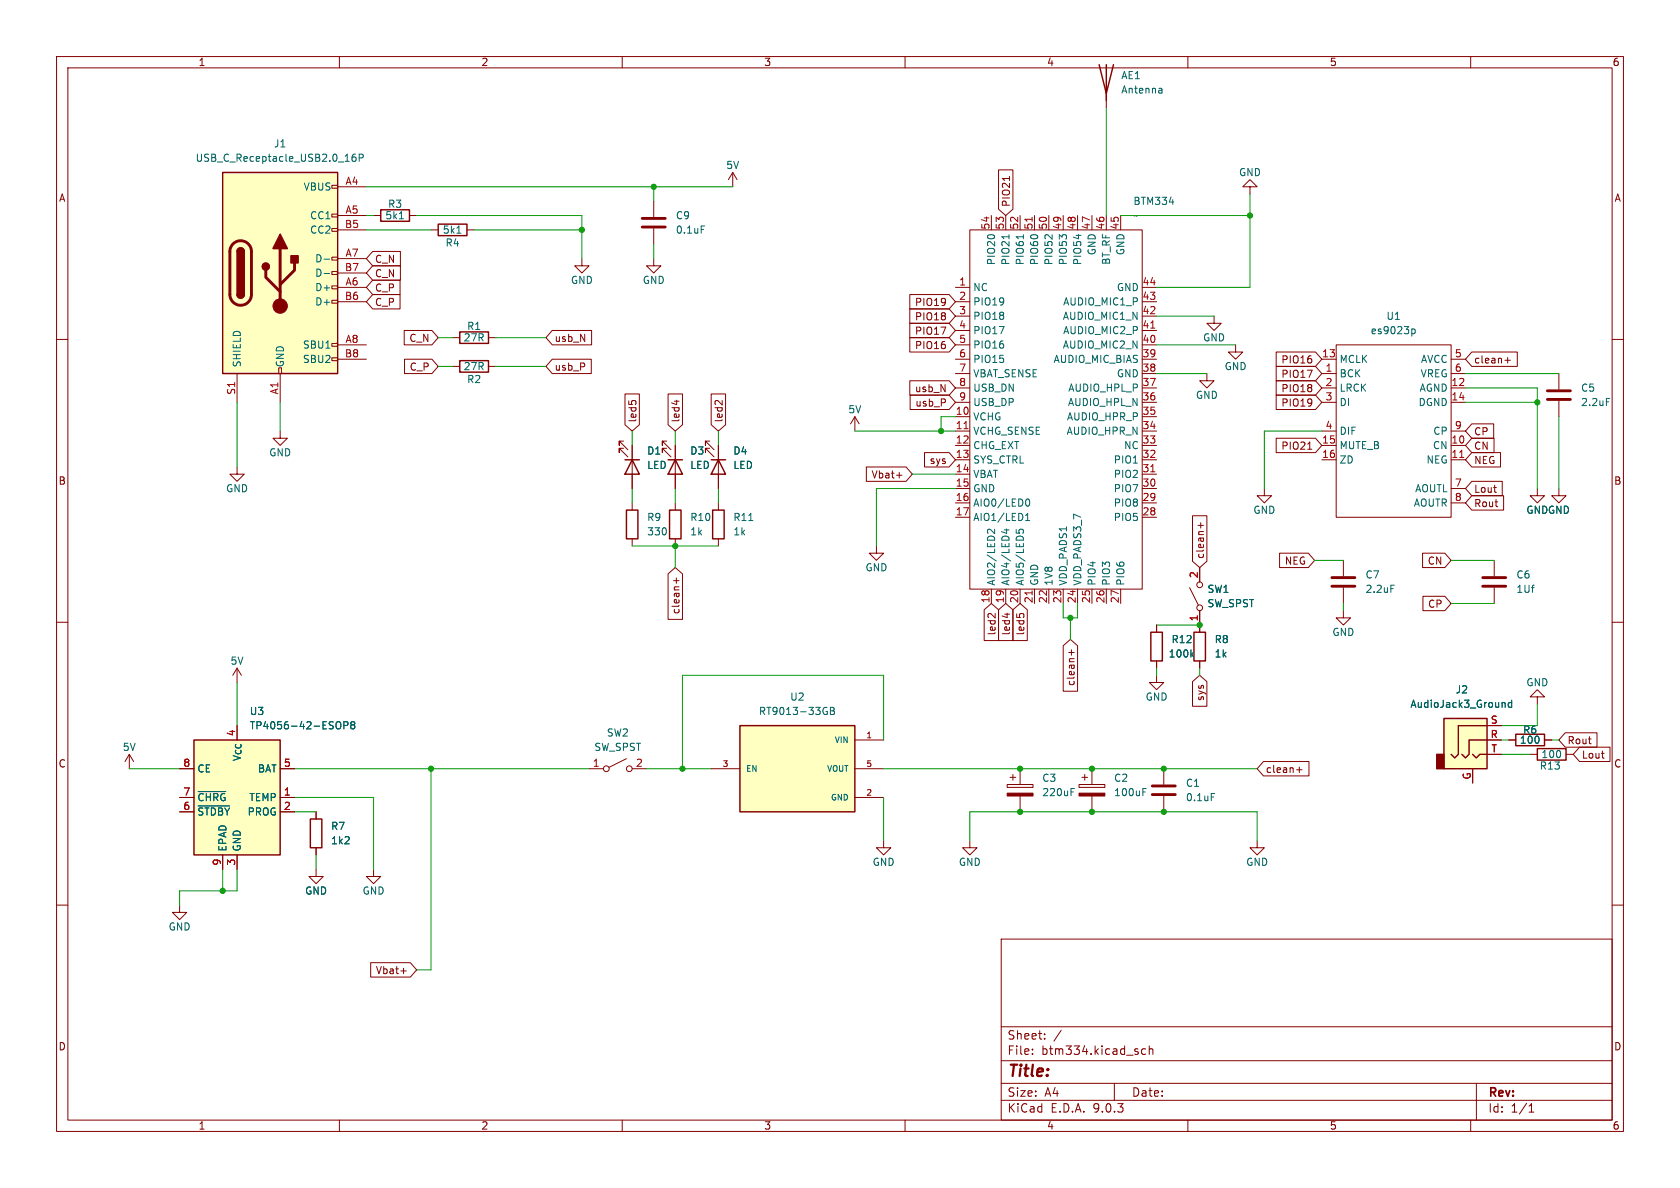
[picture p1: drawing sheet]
<svg xmlns="http://www.w3.org/2000/svg" width="297mm" height="210mm" viewBox="0 0 297 210" stroke-linecap="round" stroke-linejoin="round" font-family="sans-serif">
<g fill="none" stroke="#840000" stroke-width=".18">
<path d="M10 10h277v190h-277zM12 12h273v186h-273zM60 10v2M110 10v2M160 10v2M195.6 16.5v2.6M210 10v2M260 10v2M115.6 35.6v2.8M221 33h1.2l-1.2-1.2-1.3 1.2h1.3v1.3M115.6 40.4v2.8M10 60h2"/>
<path d="M110.2 78h-.7v.7v-.7l1.5 1.5M110.2 79.2h-.7v.8v-.8l1.5 1.6M111.8 78.7v7.7M151.1 73.7l-.7 1.2M151.1 73.7l.8 1.2M151.1 73.7v2.5M285 60h2M237.5 99.1v2.8M264.2 99.1v2.8M271.8 86.4v1.2h1.2l-1.2 1.3-1.3-1.3h1.3M10 110h2M237.5 103.9v2.8"/>
<path d="M264.2 103.9v2.8M285 110h2M55.9 153.7v1.2h1.2l-1.2 1.3-1.3-1.3h1.3M55.9 143.5v1.3M55.9 149.9v1.2M66 153.7v1.2h1.3l-1.3 1.3-1.2-1.3h1.2M156.2 148.6v1.3h1.3l-1.3 1.2-1.3-1.2h1.3M171.4 148.6v1.3h1.3l-1.3 1.2-1.2-1.2h1.2M10 160h2M31.7 160v1.3h1.3l-1.3 1.3-1.2-1.3h1.2M177 166h108v32h-108zM285 160h2"/>
<path d="M60 198v2M110 198v2M160 198v2M177 194.5h108M177 191.5h108M177 187.5h108M177 181.5h108M182.5 186.3v.1M182.5 185.5v.1M184.7 183.6v.1M184.7 182.8v.1M187.6 182.1l-1.3 2"/>
<path d="M197 191.5v3M202.5 185.5l-.4-.1-.3 .3v.4l.2 .2h.5M203.2 185.5l.2-.1 .3 .1 .1 .9M203.2 184.9v1.5M210 198v2M260 198v2M261 191.5v6.5M270.3 196.6h.9M270.3 195.5l.4-.4v1.5"/>
</g>
<path d="M113.5 38.6h4.1M113.5 40.1h4.1M235.5 102.1h4M235.5 103.6h4M262.1 102.1h4.1M262.1 103.6h4.1" fill="none" stroke="#840000" stroke-width=".51"/>
<path d="M205.2 15.6l.2 .2v.7M205.4 16.4l-.4 .1M205.4 15.9l-.4 .1M124 39.9h.6M245.9 103.4h.6" fill="none" stroke="#006464" stroke-width=".18"/>
<path d="M194.3 11.4l1.3 5.1 1.2-5.1M195.6 11.4v6.4M110.5 81.3h2.5M111.8 81.3l1.2 2.5h-2.5zM54.9 144.8h2v5.1h-2z" fill="none" stroke="#840000" stroke-width=".25"/>
<path d="M34.3 130.8h15.2v20.3h-15.2z" fill="#ffffc2"/>
<path d="M118.1 81.3h2.5M119.4 81.3l1.2 2.5h-2.5zM34.3 130.8h15.2v20.3h-15.2z" fill="none" stroke="#840000" stroke-width=".25"/>
<g fill="none" stroke="#840000" stroke-width=".18">
<path d="M49.5 76.2v1.3h1.3l-1.3 1.2-1.2-1.2h1.2M117.9 78h-.8v.7v-.7l1.5 1.5M117.9 79.2h-.8v.8v-.8l1.5 1.6M119.4 78.7v7.7M41.9 82.6v1.2h1.3l-1.3 1.3-1.3-1.3h1.3M275.6 86.4v1.2h1.3l-1.3 1.3-1.3-1.3h1.3M41.9 118.1v2.6M41.9 118.1l-.8 1.3M41.9 118.1l.8 1.3M22.9 133.4l-.8 1.2M22.9 133.4l.7 1.2M22.9 133.4v2.5"/>
<path d="M31.7 135.9h2.6M49.5 135.9h2.6M205.7 135.9v2.8M31.7 141h2.6M31.7 143.5h2.6M39.4 151.1v2.6M41.9 151.1v2.6M49.5 141h2.6M49.5 143.5h2.6M205.7 140.7v2.8M222.2 148.6v1.3h1.3l-1.3 1.2-1.2-1.2h1.2"/>
</g>
<path d="M35 139.9h4.9M59.7 127.6a.43 .43 0 0 1 .6 .4v.4a.43 .43 0 0 1-.6 .4M60.8 128.2h.6l.1-.2v-.3l-.7-.1v1.2M62.2 128.1l-.2-.2 .2-.3h.3l.2 .2-.2 .3M62.2 128.1l-.2 .3 .1 .3 .1 .1h.4l.1-.2v-.2l-.2-.3M62.2 128.1h.3M35 142.5h5.6M214.1 140.3h.6" fill="none" stroke="#006464" stroke-width=".18"/>
<path d="M203.7 138.9h4.1M203.7 140.5h4.1" fill="none" stroke="#840000" stroke-width=".51"/>
<path d="M255.3 127h7.6v8.9h-7.6z" fill="#ffffc2"/>
<path d="M254 133.4h1.3v2.5h-1.3z" fill="#840000" stroke="#840000" stroke-width=".25"/>
<path d="M67.3 37.1h5.1v2h-5.1zM77.5 39.6h5v2.1h-5zM81.3 58.7h5.1v2h-5.1zM81.3 63.8h5.1v2h-5.1zM203.5 111.8h2v5h-2zM211.1 111.8h2v5h-2zM255.3 127h7.6v8.9h-7.6zM260.3 133.4l.7 .6 .6-.6h1.3M262.9 130.8h-3.2v2.6l-.6 .6-.7-.6M262.9 128.3h-5.1v5.1l-.6 .6-.7-.6M268 129.8h5v2h-5zM271.8 132.3h5.1v2.1h-5.1z" fill="none" stroke="#840000" stroke-width=".25"/>
<g fill="none" stroke="#840000" stroke-width=".18">
<path d="M66 38.1h1.3M72.4 38.1h1.3M129.5 30.5l-.7 1.3M129.5 30.5l.8 1.3M129.5 30.5v2.5M175.3 38.1v2.5M177.8 38.1v2.5M180.3 38.1v2.5M182.9 38.1v2.5M185.4 38.1v2.5M188 38.1v2.5M190.5 38.1v2.5"/>
<path d="M193 38.1v2.5M195.6 38.1v2.5M198.1 38.1v2.5M76.2 40.6h1.3M80 59.7h1.3M82.5 40.6h1.3M86.4 59.7h1.2M168.9 50.8h2.5M168.9 53.3h2.5M168.9 55.9h2.5M168.9 58.4h2.5M171.4 40.6h30.5v63.5h-30.5z"/>
<path d="M201.9 50.8h2.6M201.9 53.3h2.6M201.9 55.9h2.6M201.9 58.4h2.6M214.6 55.9v1.3h1.3l-1.3 1.2-1.2-1.2h1.2M80 64.8h1.3M86.4 64.8h1.2M168.9 63.5h2.5M168.9 66h2.5M168.9 68.6h2.5M168.9 71.1h2.5M168.9 76.2h2.5"/>
<path d="M168.9 78.7h2.5M168.9 61h2.5M168.9 73.7h2.5M201.9 63.5h2.6M201.9 66h2.6M201.9 68.6h2.6M201.9 71.1h2.6M201.9 76.2h2.6M201.9 78.7h2.6M201.9 61h2.6M201.9 73.7h2.6M213.4 66v1.3h1.2l-1.2 1.3-1.3-1.3h1.3"/>
<path d="M218.4 61v1.2h1.3l-1.3 1.3-1.2-1.3h1.2M233.7 63.5h2.5M233.7 66h2.5M233.7 68.6h2.5M233.7 71.1h2.5M233.7 76.2h2.5M233.7 78.7h2.5M236.2 61h20.3v30.4h-20.3zM256.5 63.5h2.6M256.5 66h2.6M256.5 68.6h2.6M256.5 71.1h2.6"/>
<path d="M256.5 76.2h2.6M256.5 78.7h2.6M168.9 81.3h2.5M168.9 86.4h2.5M168.9 88.9h2.5M168.9 83.8h2.5M168.9 91.4h2.5M201.9 81.3h2.6M201.9 86.4h2.6M201.9 88.9h2.6M201.9 83.8h2.6M201.9 91.4h2.6"/>
<path d="M233.7 81.3h2.5M256.5 81.3h2.6M256.5 86.4h2.6M256.5 88.9h2.6M175.3 104.1v2.6M177.8 104.1v2.6M180.3 104.1v2.6M182.9 104.1v2.6M185.4 104.1v2.6M188 104.1v2.6M190.5 104.1v2.6M193 104.1v2.6"/>
<path d="M195.6 104.1v2.6M198.1 104.1v2.6M204.5 119.4v1.3h1.2l-1.2 1.2-1.3-1.2h1.3M204.5 110.5v1.3M204.5 116.8v1.3M210.3 103.9l1.5 3M212.1 100.3v2.6M212.1 108v3.8M212.1 116.8v1.3M237.5 108v1.2h1.3l-1.3 1.3-1.3-1.3h1.3M178.1 138.7h4.5v.5h-4.5zM178.6 137.4h1"/>
<path d="M179.1 136.9v1M180.3 135.9v2.8M190.8 138.7h4.5v.5h-4.5zM191.3 137.4h1M191.8 136.9v1M193 135.9v2.8M260.3 135.9v2.5M262.9 128.3h2.5M262.9 130.8h2.5M262.9 133.4h2.5M266.7 130.8h1.3M270.5 133.4h1.3"/>
<path d="M271.8 123.2h1.2l-1.2-1.3-1.3 1.3h1.3v1.3M273 130.8h1.3M276.9 133.4h1.2M180.3 140.7v2.8M193 140.7v2.8"/>
<circle cx="212.1" cy="107.4" r=".51"/>
<circle cx="212.1" cy="103.4" r=".51"/>
</g>
<g fill="none" stroke="#006464" stroke-width=".18">
<path d="M70.6 38.7h.7M80.8 41.2h.7M178.4 41.5v.7M180.9 41.5v.7M249.6 58.2v1.2M249.6 58.2h.3l.3 .2-.1 .5h-.5M175.8 93.6v.7l-.9-.7-.3 .2v.4M177.5 93.7h.9M178 93.5v.8l-1-.3M179.6 93.6v.6M180.2 94.2l-.1-.4 .3-.2 .5 .1v.5M181.3 92h.7"/>
<path d="M181.3 91.1l.4-.4v1.3M181.4 88.3l.2-.1a.68 .68 0 0 1 .5 .6 .68 .68 0 0 1-.5 .7l-.2-.1M210.7 115.7l.3 .4M211 115.3l-.5 .5M189.3 140h.5M189.3 139.4h.6M202 140h.5M202 139.4h.6M265.7 124.2l.4 .2v.6M267.2 124.3l-.3-.1-.3 .2 .2 .6h.4M267.2 123.8v1.2"/>
</g>
<path d="M182.5 38.4v.7M203.4 58h.8M170.4 75.8h.7M203.4 83.4h.8M258.1 80.9h.7M182.5 104.4v.8" fill="none" stroke="#a90000" stroke-width=".18"/>
<g fill="#840000" stroke="#840000" stroke-width=".18">
<path d="M190.8 140.2h4.5v.5h-4.5z"/>
<path d="M178.1 140.2h4.5v.5h-4.5z"/>
</g>
<path d="M39.4 30.5h20.3v35.5h-20.3z" fill="#ffffc2"/>
<g fill="none" stroke="#840000" stroke-width=".18">
<path d="M58.7 32.8h1v.5h-1zM58.7 37.8h1v.6h-1zM59.7 33h5.1M59.7 38.1h5.1M58.7 40.4h1v.5h-1zM58.7 45.5h1v.5h-1zM58.7 48h1v.5h-1zM58.7 50.5h1v.6h-1zM58.7 53.1h1v.5h-1zM59.7 40.6h5.1M59.7 45.7h5.1M59.7 48.3h5.1"/>
<path d="M59.7 50.8h5.1M59.7 53.3h5.1M41.9 66v5.1M49.3 65h.5v1h-.5zM49.5 66v5.1M58.7 60.7h1v.5h-1zM58.7 63.2h1v.6h-1zM59.7 61h5.1M59.7 63.5h5.1M125.5 78h-.8v.7v-.7l1.5 1.5M125.5 79.2h-.8v.8v-.8l1.5 1.6M127 78.7v7.7"/>
<path d="M111.8 88.9v1.3M111.8 95.3v1.2M119.4 88.9v1.3M119.4 95.3v1.2M127 88.9v1.3M127 95.3v1.2M154.9 96.5v1.3h1.3l-1.3 1.3-1.2-1.3h1.2M223.5 86.4v1.2h1.3l-1.3 1.3-1.3-1.3h1.3"/>
</g>
<path d="M39.4 30.5h20.3v35.5h-20.3zM41.9 44.5a.64 .64 0 0 1 .6-.7 .64 .64 0 0 1 .7 .7M41.9 52.1a.64 .64 0 0 0 .6 .6 .64 .64 0 0 0 .7-.6M110.7 90.2h2.1v5.1h-2.1zM118.4 90.2h2v5.1h-2zM125.7 81.3h2.6M126 90.2h2v5.1h-2zM127 81.3l1.3 2.5h-2.6z" fill="none" stroke="#840000" stroke-width=".25"/>
<path d="M41.2 43.1a1.9 1.9 0 0 1 2.1-.4 1.9 1.9 0 0 1 1.1 1.8v7.6a1.91 1.91 0 0 1-1.9 1.9 1.91 1.91 0 0 1-1.9-1.9v-7.8l.2-.6zM47 47.8v1.2l2.5 2.6M49.5 43.9v10.2M52.1 46.5v1.3l-2.6 2.5" fill="none" stroke="#840000" stroke-width=".51"/>
<g fill="#840000" stroke="#840000" stroke-width=".25">
<path d="M41.9 44.5h1.3v7.6h-1.3z"/>
<path d="M42.1 44a.64 .64 0 0 1 .7-.1 .64 .64 0 0 1 .4 .6h-1.3z"/>
<path d="M41.9 52.1h1.3a.64 .64 0 0 1-.7 .6 .64 .64 0 0 1-.6-.6z"/>
<path d="M49.5 41.4l1.3 2.5h-2.5z"/>
<path d="M51.4 45.2h1.3v1.3h-1.3z"/>
<circle cx="47" cy="47.1" r=".63"/>
</g>
<circle cx="49.5" cy="54.1" r="1.27" fill="#840000" stroke="#840000" stroke-width=".18"/>
<path d="M62.8 27.2l-.3 .1a.86 .86 0 0 0 0 1.2l.4-.1 .1-.4-.3-.3-.3 .1-.2 .2M63.5 27.9h.6l.1-.2v-.3l-.7-.2v1.3M57.3 45.8h1M57.3 48.4h1M132.4 92h.7" fill="none" stroke="#006464" stroke-width=".18"/>
<path d="M130.8 128.3h20.3v15.2h-20.3z" fill="#ffffc2"/>
<path d="M130.8 128.3h20.3v15.2h-20.3z" fill="none" stroke="#840000" stroke-width=".25"/>
<g fill="none" stroke="#840000" stroke-width=".18">
<path d="M176.5 30h2.6v7l-1.3 1.1-1.3-1.1zM178.5 31.2v.7M65.9 44.4h4.9v2.6h-4.9l-1.1-1.3zM65.9 49.5h4.8v2.6h-4.8l-1.1-1.3zM65.9 47h4.9v2.5h-4.9l-1.1-1.2zM65.9 52.1h4.8v2.5h-4.8l-1.1-1.3zM71.5 58.4h4.9l1.1 1.3-1.1 1.3h-4.9zM97.6 58.4h7v2.6h-7l-1.1-1.3zM102.9 45.7v1.3h1.2l-1.2 1.3-1.3-1.3h1.3M115.6 45.7v1.3h1.2l-1.2 1.3-1.3-1.3h1.3M160.8 59.7h7l1.1 1.3-1.1 1.2h-7zM160.8 57.1h7l1.1 1.3-1.1 1.3h-7z"/>
<path d="M160.8 54.6h7l1.1 1.3-1.1 1.3h-7zM160.8 52.1h7l1.1 1.2-1.1 1.3h-7zM71.5 63.5h4.9l1.1 1.3-1.1 1.2h-4.9zM97.6 63.5h6.9v2.5h-6.9l-1.1-1.2zM110.5 69.6h2.5v5.5l-1.2 1.1-1.3-1.1zM111.2 70.9v.6M111.7 70.9l.2-.1 .5 .1M111.8 78.7v2.6M118.1 69.6h2.6v5.5l-1.3 1.1-1.3-1.1zM119.4 78.7v2.6M119.6 70.7v.8M125.7 69.6h2.6v5.5l-1.3 1.1-1.3-1.1z"/>
<path d="M127 78.7v2.6M127.7 70.8v.8l-.8-.7-.3-.1-.1 .1M160.8 67.3h7l1.1 1.3-1.1 1.3h-7zM160.9 69.8h6.9l1.1 1.3-1.1 1.3h-6.9zM225.6 67.3h7l1.1 1.3-1.1 1.3h-7zM225.6 64.8h7l1.1 1.2-1.1 1.3h-7zM225.6 69.8h7l1.1 1.3-1.1 1.3h-7zM225.6 62.2h7l1.1 1.3-1.1 1.3h-7zM225.6 77.5h7l1.1 1.2-1.1 1.3h-7zM231.2 79.4h.7M260.2 74.9h3.9v2.6h-3.9l-1.1-1.3zM260.2 62.2h8v2.6h-8l-1.1-1.3z"/>
<path d="M260.2 77.5h3.9v2.5h-3.9l-1.1-1.3zM266.1 63.7h.9M266.5 63.2v1M275.6 66v2.8M275.6 70.9v2.8M111.8 83.8v2.6M119.4 83.8v2.6M127 83.8v2.6M153.2 82.5h7l1.1 1.3-1.1 1.3h-7zM158.5 84h1M163.4 80h4.4l1.1 1.3-1.1 1.3h-4.4zM210.8 91.2h2.6v8l-1.3 1.1-1.3-1.1z"/>
<path d="M211.8 92.9h1M212.3 92.4v1M226.2 97.8h5.1l1.1 1.3-1.1 1.2h-5.1zM251.5 97.8h3.9l1.1 1.3-1.1 1.2h-3.9zM260.2 87.6h5.6v2.6h-5.6l-1.1-1.3zM260.2 85.1h5.4v2.5h-5.4l-1.1-1.2zM260.2 80h5.1v2.6h-5.1l-1.1-1.3zM264.1 86.2h.4M264.4 87h.1M118.1 101.4l1.3-1.1 1.3 1.1v8.1h-2.6zM119.1 102.6h1M119.6 102.2v.9"/>
<path d="M174 107.8l1.3-1.1 1.2 1.1v5.4h-2.5zM175.9 108.5v.7l-.7-.7h-.3l-.2 .1M176.5 107.8l1.3-1.1 1.3 1.1v5.4h-2.6zM178 108.4v.8M179.1 107.8l1.2-1.1 1.3 1.1v5.4h-2.5zM179.7 108.5v.6M180.3 108.6l.2-.1 .4 .1M188 114.1l1.2-1.1 1.3 1.1v8.1h-2.5zM188.9 115.3h1M189.4 114.9v.9M204.5 110.5v1.3M204.5 116.8v1.3"/>
<path d="M212.1 100.3v2.6M212.1 108v3.8M212.1 116.8v1.3M251.6 105.4h3.8l1.1 1.3-1.1 1.3h-3.8zM31.7 135.9h2.6M49.5 135.9h2.6M104.1 135.9h2.6M110.7 134.1l-3 1.5M111.8 135.9h2.5M125.7 135.9h5.1M151.1 135.9h5.1M151.1 130.8h5.1"/>
<path d="M210.8 120.5l1.3-1.1 1.3 1.1v4.3h-2.6zM223.4 134.6h8v2.6h-8l-1.2-1.3zM229.2 136.1h1M229.7 135.6v1M260.3 135.9v2.5M262.9 130.8h2.5M262.9 128.3h2.5M262.9 133.4h2.5M266.7 130.8h1.3M273 130.8h1.3M276.7 129.5h5.6v2.6h-5.6l-1.1-1.3zM279.2 132.1h5.4v2.5h-5.4l-1.1-1.2z"/>
<path d="M283.1 133.2h.5M283.5 134h.1M31.7 141h2.6M31.7 143.5h2.6M39.4 151.1v2.6M41.9 151.1v2.6M49.5 141h2.6M49.5 143.5h2.6M55.9 143.5v1.3M55.9 149.9v1.2M151.1 141h5.1M65.5 170.2h7l1.2 1.3-1.2 1.2h-7z"/>
<path d="M70.9 171.6h.9"/>
<circle cx="107.2" cy="135.9" r=".51"/>
<circle cx="111.3" cy="135.9" r=".51"/>
</g>
<g fill="none" stroke="#006464" stroke-width=".18">
<path d="M284 70.4h.6M210.7 115.7l.3 .4M211 115.3l-.5 .5M35 139.9h4.9M59.7 127.6a.43 .43 0 0 1 .6 .4v.4a.43 .43 0 0 1-.6 .4M60.8 128.2h.6l.1-.2v-.3l-.7-.1v1.2M62.2 128.1l-.2-.2 .2-.3h.3l.2 .2-.2 .3M62.2 128.1l-.2 .3 .1 .3 .1 .1h.4l.1-.2v-.2l-.2-.3M62.2 128.1h.3M145.9 125l.3 .1M146 125.8h.3v.4l-.4 .1M146.8 125h.4l.3 .3-.3 .3 .3 .2v.3l-.2 .2h-.5z"/>
<path d="M146.8 125.6h.4M265.7 124.2l.4 .2v.6M267.2 124.3l-.3-.1-.3 .2 .2 .6h.4M267.2 123.8v1.2M35 142.5h5.6"/>
</g>
<path d="M273.6 69.1h4M273.6 70.6h4" fill="none" stroke="#840000" stroke-width=".51"/>
<g fill="none" stroke="#009600" stroke-width=".18">
<path d="M195.6 19.1v19M64.8 38.1h1.2M64.8 33h64.7M73.7 38.1h29.2v7.6M115.6 33v2.6M198.1 38.1h22.9M221 34.3v16.5h-16.5M64.8 40.6h11.4M77.5 59.7h2.5M83.8 40.6h19.1M87.6 59.7h8.9M115.6 43.2v2.5"/>
<path d="M204.5 55.9h10.1M41.9 71.1v11.5M49.5 71.1v5.1M77.5 64.8h2.5M87.6 64.8h8.9M111.8 76.2v2.5M119.4 76.2v2.5M127 76.2v2.5M151.1 76.2h17.8M168.9 73.7h-2.5v2.5M204.5 66h8.9M204.5 61h13.9"/>
<path d="M233.7 76.2h-10.2v10.2M259.1 68.6h12.7v17.8M259.1 66h16.5M259.1 71.1h12.7M275.6 73.7v12.7M111.8 86.4v2.5M111.8 96.5h15.2M119.4 86.4v2.5M119.4 96.5v3.8M127 86.4v2.5M161.3 83.8h7.6M168.9 86.4h-14v10.1"/>
<path d="M232.4 99.1h5.1M256.5 99.1h7.7M188 106.7v2.5h2.5v-2.5M189.2 109.2v3.8M204.5 110.5h7.6M204.5 118.1v1.3M212.1 118.1v1.3M237.5 106.7v1.3M256.5 106.7h7.7M22.9 135.9h8.8M41.9 120.7v7.6M52.1 135.9h52"/>
<path d="M76.2 135.9v35.6h-2.5M114.3 135.9h11.4M156.2 135.9h66M156.2 130.8v-11.4h-35.6v16.5M265.4 130.8h1.3M265.4 133.4h5.1M271.8 124.5v3.8h-6.4M274.3 130.8h1.3M39.4 153.7v3.8M41.9 153.7v3.8h-10.2v2.5M52.1 143.5h3.8M52.1 141h13.9v12.7"/>
<path d="M55.9 151.1v2.6M156.2 141v7.6M171.4 148.6v-5.1h50.8v5.1"/>
</g>
<g fill="#009600" stroke="#009600" stroke-width=".18">
<circle cx="39.4" cy="157.5" r=".46"/>
<circle cx="76.2" cy="135.9" r=".46"/>
<circle cx="271.8" cy="71.1" r=".46"/>
<circle cx="221" cy="38.1" r=".46"/>
<circle cx="102.9" cy="40.6" r=".46"/>
<circle cx="115.6" cy="33" r=".46"/>
<circle cx="205.7" cy="143.5" r=".46"/>
<circle cx="205.7" cy="135.9" r=".46"/>
<circle cx="212.1" cy="110.5" r=".46"/>
<circle cx="189.2" cy="109.2" r=".46"/>
<circle cx="193" cy="135.9" r=".46"/>
<circle cx="193" cy="143.5" r=".46"/>
<circle cx="119.4" cy="96.5" r=".46"/>
<circle cx="120.6" cy="135.9" r=".46"/>
<circle cx="166.4" cy="76.2" r=".46"/>
<circle cx="180.3" cy="143.5" r=".46"/>
<circle cx="180.3" cy="135.9" r=".46"/>
</g>
<text font-size="2.8" fill="#840000" x="178" y="190.9">Title:</text>
<g font-size="2.1" fill="#840000">
<text x="178" y="184">Sheet:</text>
<text x="178" y="186.7">File:</text>
<text x="184.1" y="186.7">btm334.kicad_sch</text>
<text x="178" y="196.9">KiCad</text>
<text x="178" y="194.1">Size:</text>
<text x="184.7" y="194.1">A4</text>
<text x="185.7" y="196.9">E.D.A.</text>
<text x="193.3" y="196.9">9.0.3</text>
<text x="200" y="194.1">Date:</text>
<text x="263" y="194.3">Rev:</text>
<text x="263" y="196.9">Id:</text>
<text x="267.1" y="196.9">1/1</text>
</g>
<g font-size="1.8" fill="#840000">
<text x="35" y="11.9">1</text>
<text x="85" y="11.9">2</text>
<text x="135" y="11.9">3</text>
<text x="185" y="11.9">4</text>
<text x="235" y="11.9">5</text>
<text x="285" y="11.9">6</text>
<text x="10.3" y="35.9">A</text>
<text x="285.3" y="35.9">A</text>
<text x="178.8" y="36.7" transform="rotate(-90 178.8 36.7)">PIO21</text>
<text x="66.2" y="46.7">C_N</text>
<text x="66.2" y="51.8">C_P</text>
<text x="66.2" y="49.2">C_N</text>
<text x="66.2" y="54.3">C_P</text>
<text x="161.7" y="59.4">PIO17</text>
<text x="161.7" y="56.8">PIO18</text>
<text x="161.7" y="54.3">PIO19</text>
<text x="72.3" y="60.6">C_N</text>
<text x="72.3" y="65.7">C_P</text>
<text x="97.9" y="60.6">usb_N</text>
<text x="97.9" y="65.7">usb_P</text>
<text x="161.7" y="61.9">PIO16</text>
<text x="226.4" y="64.5">PIO16</text>
<text x="260.5" y="64.5">clean+</text>
<text x="161.7" y="69.5">usb_N</text>
<text x="226.4" y="69.5">PIO18</text>
<text x="226.4" y="67">PIO17</text>
<text x="112.7" y="74.8" transform="rotate(-90 112.7 74.8)">led5</text>
<text x="120.3" y="74.8" transform="rotate(-90 120.3 74.8)">led4</text>
<text x="128" y="74.8" transform="rotate(-90 128 74.8)">led2</text>
<text x="161.7" y="72.1">usb_P</text>
<text x="226.4" y="72.1">PIO19</text>
<text x="260.5" y="77.2">CP</text>
<text x="164.3" y="82.2">sys</text>
<text x="226.4" y="79.7">PIO21</text>
<text x="260.5" y="82.2">NEG</text>
<text x="260.5" y="79.7">CN</text>
<text x="10.3" y="85.9">B</text>
<text x="154" y="84.8">Vbat+</text>
<text x="260.5" y="89.9">Rout</text>
<text x="260.5" y="87.3">Lout</text>
<text x="285.3" y="85.9">B</text>
<text x="213" y="98.9" transform="rotate(-90 213 98.9)">clean+</text>
<text x="227" y="100">NEG</text>
<text x="252.3" y="100">CN</text>
<text x="252.4" y="107.6">CP</text>
<text x="120.3" y="108.7" transform="rotate(-90 120.3 108.7)">clean+</text>
<text x="176.2" y="112.4" transform="rotate(-90 176.2 112.4)">led2</text>
<text x="178.8" y="112.4" transform="rotate(-90 178.8 112.4)">led4</text>
<text x="181.3" y="112.4" transform="rotate(-90 181.3 112.4)">led5</text>
<text x="190.2" y="121.4" transform="rotate(-90 190.2 121.4)">clean+</text>
<text x="213" y="124" transform="rotate(-90 213 124)">sys</text>
<text x="277" y="131.8">Rout</text>
<text x="10.3" y="135.9">C</text>
<text x="223.7" y="136.8">clean+</text>
<text x="279.6" y="134.3">Lout</text>
<text x="285.3" y="135.9">C</text>
<text x="66.3" y="172.4">Vbat+</text>
<text x="10.3" y="185.9">D</text>
<text x="285.3" y="185.9">D</text>
<text x="35" y="199.9">1</text>
<text x="85" y="199.9">2</text>
<text x="135" y="199.9">3</text>
<text x="185" y="199.9">4</text>
<text x="235" y="199.9">5</text>
<text x="285" y="199.9">6</text>
</g>
<g font-size="1.8" fill="#006464">
<text x="198.1" y="14.2">AE1</text>
<text x="198.1" y="16.7">Antenna</text>
<text x="34.5" y="28.8">USB_C_Receptacle_USB2.0_16P</text>
<text x="48.3" y="26.3">J1</text>
<text x="53.6" y="33.9">VBUS</text>
<text x="128.3" y="30.1">5V</text>
<text x="218.9" y="31.3">GND</text>
<text x="54.7" y="39">CC1</text>
<text x="54.7" y="41.5">CC2</text>
<text x="68" y="39">5k1</text>
<text x="68.5" y="36.9">R3</text>
<text x="78.2" y="41.5">5k1</text>
<text x="119.4" y="39">C9</text>
<text x="119.4" y="41.5">0.1uF</text>
<text x="200.3" y="36.4">BTM334</text>
<text x="200.3" y="39">~</text>
<text x="55.6" y="46.6">D-</text>
<text x="78.7" y="43.8">R4</text>
<text x="176.1" y="47" transform="rotate(-90 176.1 47)">PIO20</text>
<text x="178.7" y="47" transform="rotate(-90 178.7 47)">PIO21</text>
<text x="181.2" y="47" transform="rotate(-90 181.2 47)">PIO61</text>
<text x="183.7" y="47" transform="rotate(-90 183.7 47)">PIO60</text>
<text x="186.3" y="47" transform="rotate(-90 186.3 47)">PIO52</text>
<text x="188.8" y="47" transform="rotate(-90 188.8 47)">PIO53</text>
<text x="191.4" y="47" transform="rotate(-90 191.4 47)">PIO54</text>
<text x="193.9" y="45.2" transform="rotate(-90 193.9 45.2)">GND</text>
<text x="196.4" y="46.9" transform="rotate(-90 196.4 46.9)">BT_RF</text>
<text x="199" y="45.2" transform="rotate(-90 199 45.2)">GND</text>
<text x="55.6" y="49.1">D-</text>
<text x="55.6" y="51.7">D+</text>
<text x="100.8" y="50.4">GND</text>
<text x="113.5" y="50.4">GND</text>
<text x="172" y="51.7">NC</text>
<text x="197.3" y="51.7">GND</text>
<text x="55.6" y="54.2">D+</text>
<text x="82.5" y="58.5">R1</text>
<text x="172" y="54.2">PIO19</text>
<text x="172" y="56.7">PIO18</text>
<text x="172" y="59.3">PIO17</text>
<text x="187.8" y="56.7">AUDIO_MIC1_N</text>
<text x="187.9" y="54.2">AUDIO_MIC1_P</text>
<text x="187.9" y="59.3">AUDIO_MIC2_P</text>
<text x="242.2" y="59.3">es9023p</text>
<text x="245" y="56.7">U1</text>
<text x="42.8" y="65" transform="rotate(-90 42.8 65)">SHIELD</text>
<text x="50.4" y="65" transform="rotate(-90 50.4 65)">GND</text>
<text x="53.5" y="61.8">SBU1</text>
<text x="53.5" y="64.4">SBU2</text>
<text x="81.9" y="60.6">27R</text>
<text x="81.9" y="65.6">27R</text>
<text x="172" y="61.8">PIO16</text>
<text x="172" y="64.4">PIO15</text>
<text x="186.2" y="64.4">AUDIO_MIC_BIAS</text>
<text x="187.8" y="61.8">AUDIO_MIC2_N</text>
<text x="212.6" y="60.6">GND</text>
<text x="216.4" y="65.6">GND</text>
<text x="236.7" y="64.4">MCLK</text>
<text x="251.1" y="64.4">AVCC</text>
<text x="82.5" y="67.9">R2</text>
<text x="172" y="66.9">VBAT_SENSE</text>
<text x="172" y="69.4">USB_DN</text>
<text x="172" y="72">USB_DP</text>
<text x="188.7" y="72">AUDIO_HPL_N</text>
<text x="188.8" y="69.4">AUDIO_HPL_P</text>
<text x="197.3" y="66.9">GND</text>
<text x="211.3" y="70.7">GND</text>
<text x="236.7" y="66.9">BCK</text>
<text x="236.7" y="69.4">LRCK</text>
<text x="236.7" y="72">DI</text>
<text x="250.7" y="72">DGND</text>
<text x="250.9" y="69.4">AGND</text>
<text x="251.1" y="66.9">VREG</text>
<text x="279.4" y="69.4">C5</text>
<text x="279.4" y="72">2.2uF</text>
<text x="149.9" y="73.3">5V</text>
<text x="172" y="74.5">VCHG</text>
<text x="172" y="77.1">VCHG_SENSE</text>
<text x="188.5" y="77.1">AUDIO_HPR_N</text>
<text x="188.5" y="74.5">AUDIO_HPR_P</text>
<text x="236.7" y="77.1">DIF</text>
<text x="253.3" y="77.1">CP</text>
<text x="47.5" y="80.9">GND</text>
<text x="114.3" y="80.6">D1</text>
<text x="114.3" y="83.1">LED</text>
<text x="121.9" y="80.6">D3</text>
<text x="121.9" y="83.1">LED</text>
<text x="129.5" y="80.6">D4</text>
<text x="129.5" y="83.1">LED</text>
<text x="172" y="79.6">CHG_EXT</text>
<text x="172" y="82.1">SYS_CTRL</text>
<text x="196.8" y="82.1">PIO1</text>
<text x="198.6" y="79.6">NC</text>
<text x="236.7" y="79.6">MUTE_B</text>
<text x="236.7" y="82.1">ZD</text>
<text x="252.1" y="82.1">NEG</text>
<text x="253.2" y="79.6">CN</text>
<text x="39.9" y="87.2">GND</text>
<text x="172" y="84.7">VBAT</text>
<text x="172" y="87.2">GND</text>
<text x="172" y="89.8">AIO0/LED0</text>
<text x="196.8" y="84.7">PIO2</text>
<text x="196.8" y="87.2">PIO7</text>
<text x="196.8" y="89.8">PIO8</text>
<text x="249.8" y="89.8">AOUTR</text>
<text x="250.1" y="87.2">AOUTL</text>
<text x="114.3" y="92.3">R9</text>
<text x="114.3" y="94.8">330</text>
<text x="121.9" y="92.3">R10</text>
<text x="121.9" y="94.8">1k</text>
<text x="129.5" y="92.3">R11</text>
<text x="129.5" y="94.8">1k</text>
<text x="172" y="92.3">AIO1/LED1</text>
<text x="196.8" y="92.3">PIO5</text>
<text x="221.5" y="91">GND</text>
<text x="269.7" y="91">GNDGND</text>
<text x="152.9" y="101.2">GND</text>
<text x="176.1" y="103.6" transform="rotate(-90 176.1 103.6)">AIO2/LED2</text>
<text x="178.7" y="103.6" transform="rotate(-90 178.7 103.6)">AIO4/LED4</text>
<text x="181.2" y="103.6" transform="rotate(-90 181.2 103.6)">AIO5/LED5</text>
<text x="183.7" y="103.6" transform="rotate(-90 183.7 103.6)">GND</text>
<text x="186.3" y="103.6" transform="rotate(-90 186.3 103.6)">1V8</text>
<text x="188.8" y="103.6" transform="rotate(-90 188.8 103.6)">VDD_PADS1</text>
<text x="191.4" y="103.6" transform="rotate(-90 191.4 103.6)">VDD_PADS3_7</text>
<text x="193.9" y="103.6" transform="rotate(-90 193.9 103.6)">PIO4</text>
<text x="196.4" y="103.6" transform="rotate(-90 196.4 103.6)">PIO3</text>
<text x="199" y="103.6" transform="rotate(-90 199 103.6)">PIO6</text>
<text x="213.4" y="107.5">SW_SPST</text>
<text x="213.4" y="105">SW1</text>
<text x="241.3" y="102.5">C7</text>
<text x="241.3" y="105">2.2uF</text>
<text x="268" y="102.5">C6</text>
<text x="268" y="105">1Uf</text>
<text x="207" y="113.9">R12</text>
<text x="214.6" y="113.9">R8</text>
<text x="235.5" y="112.6">GND</text>
<text x="40.7" y="117.7">5V</text>
<text x="206.5" y="116.4">100k</text>
<text x="214.6" y="116.4">1k</text>
<text x="139.6" y="124.1">U2</text>
<text x="202.4" y="124.1">GND</text>
<text x="249.2" y="125.3">AudioJack3_Ground</text>
<text x="257.3" y="122.8">J2</text>
<text x="269.7" y="121.5">GND</text>
<text x="44.1" y="129.1">TP4056-42-ESOP8</text>
<text x="44.1" y="126.6">U3</text>
<text x="107.2" y="130.4">SW2</text>
<text x="134.1" y="126.6">RT9013-33GB</text>
<text x="268.6" y="131.7">100</text>
<text x="269.2" y="129.9">R6</text>
<text x="21.6" y="132.9">5V</text>
<text x="34.8" y="136.8">CE</text>
<text x="42.8" y="134.7" transform="rotate(-90 42.8 134.7)">V_{CC}</text>
<text x="45.5" y="136.8">BAT</text>
<text x="105" y="132.9">SW_SPST</text>
<text x="272.1" y="136.2">R13</text>
<text x="272.4" y="134.2">100</text>
<text x="34.8" y="141.8">~{CHRG}</text>
<text x="44" y="141.8">TEMP</text>
<text x="184.2" y="138.4">C3</text>
<text x="184.2" y="140.9">220uF</text>
<text x="196.9" y="138.4">C2</text>
<text x="196.9" y="140.9">100uF</text>
<text x="209.6" y="139.3">C1</text>
<text x="209.6" y="141.8">0.1uF</text>
<text x="34.8" y="144.4">~{STDBY} PROG</text>
<text x="58.4" y="146.9">R7</text>
<text x="58.4" y="149.5">1k2</text>
<text x="40.2" y="150.6" transform="rotate(-90 40.2 150.6)">EPAD</text>
<text x="42.8" y="150.6" transform="rotate(-90 42.8 150.6)">GND</text>
<text x="154.2" y="153.3">GND</text>
<text x="169.4" y="153.3">GND</text>
<text x="220.2" y="153.3">GND</text>
<text x="53.8" y="158.3">GND</text>
<text x="64" y="158.3">GND</text>
<text x="29.7" y="164.7">GND</text>
</g>
<g font-size="1.8" fill="#a90000">
<text x="61" y="32.8">A4</text>
<text x="60.9" y="40.4">B5</text>
<text x="61" y="37.8">A5</text>
<text x="175" y="40.7" transform="rotate(-90 175 40.7)">54</text>
<text x="177.5" y="40.7" transform="rotate(-90 177.5 40.7)">53</text>
<text x="180.1" y="40.7" transform="rotate(-90 180.1 40.7)">52</text>
<text x="182.6" y="40.7" transform="rotate(-90 182.6 40.7)">51</text>
<text x="185.2" y="40.7" transform="rotate(-90 185.2 40.7)">50</text>
<text x="187.7" y="40.7" transform="rotate(-90 187.7 40.7)">49</text>
<text x="190.2" y="40.7" transform="rotate(-90 190.2 40.7)">48</text>
<text x="192.8" y="40.7" transform="rotate(-90 192.8 40.7)">47</text>
<text x="195.3" y="40.7" transform="rotate(-90 195.3 40.7)">46</text>
<text x="197.9" y="40.7" transform="rotate(-90 197.9 40.7)">45</text>
<text x="61" y="45.5">A7</text>
<text x="60.9" y="48">B7</text>
<text x="60.9" y="53.1">B6</text>
<text x="61" y="50.5">A6</text>
<text x="169.5" y="50.5">1</text>
<text x="169.5" y="53.1">2</text>
<text x="201.9" y="50.5">44</text>
<text x="201.9" y="53.1">43</text>
<text x="169.5" y="55.6">3</text>
<text x="169.5" y="58.2">4</text>
<text x="201.9" y="55.6">42</text>
<text x="201.9" y="58.2">41</text>
<text x="60.9" y="63.2">B8</text>
<text x="61" y="60.7">A8</text>
<text x="169.5" y="60.7">5</text>
<text x="169.5" y="63.2">6</text>
<text x="169.5" y="65.8">7</text>
<text x="201.9" y="60.7">40</text>
<text x="201.9" y="63.2">39</text>
<text x="201.9" y="65.8">38</text>
<text x="233.6" y="63.2">13</text>
<text x="234.2" y="65.8">1</text>
<text x="257.1" y="63.2">5</text>
<text x="257.1" y="65.8">6</text>
<text x="41.7" y="69.9" transform="rotate(-90 41.7 69.9)">S1</text>
<text x="49.3" y="69.8" transform="rotate(-90 49.3 69.8)">A1</text>
<text x="169.5" y="68.3">8</text>
<text x="169.5" y="70.9">9</text>
<text x="201.9" y="68.3">37</text>
<text x="201.9" y="70.9">36</text>
<text x="234.2" y="68.3">2</text>
<text x="234.2" y="70.9">3</text>
<text x="256.5" y="68.3">12</text>
<text x="256.5" y="70.9">14</text>
<text x="168.9" y="73.4">10</text>
<text x="168.9" y="75.9">11</text>
<text x="201.9" y="73.4">35</text>
<text x="201.9" y="75.9">34</text>
<text x="234.2" y="75.9">4</text>
<text x="257.1" y="75.9">9</text>
<text x="168.9" y="78.5">12</text>
<text x="168.9" y="81">13</text>
<text x="168.9" y="83.6">14</text>
<text x="201.9" y="78.5">33</text>
<text x="201.9" y="81">32</text>
<text x="201.9" y="83.6">31</text>
<text x="233.6" y="78.5">15</text>
<text x="233.6" y="81">16</text>
<text x="256.5" y="78.5">10</text>
<text x="256.5" y="81">11</text>
<text x="168.9" y="86.1">15</text>
<text x="168.9" y="88.6">16</text>
<text x="201.9" y="86.1">30</text>
<text x="201.9" y="88.6">29</text>
<text x="257.1" y="86.1">7</text>
<text x="257.1" y="88.6">8</text>
<text x="168.9" y="91.2">17</text>
<text x="201.9" y="91.2">28</text>
<text x="175" y="106.7" transform="rotate(-90 175 106.7)">18</text>
<text x="177.5" y="106.7" transform="rotate(-90 177.5 106.7)">19</text>
<text x="180.1" y="106.7" transform="rotate(-90 180.1 106.7)">20</text>
<text x="182.6" y="106.7" transform="rotate(-90 182.6 106.7)">21</text>
<text x="185.2" y="106.7" transform="rotate(-90 185.2 106.7)">22</text>
<text x="187.7" y="106.7" transform="rotate(-90 187.7 106.7)">23</text>
<text x="190.2" y="106.7" transform="rotate(-90 190.2 106.7)">24</text>
<text x="192.8" y="106.7" transform="rotate(-90 192.8 106.7)">25</text>
<text x="195.3" y="106.7" transform="rotate(-90 195.3 106.7)">26</text>
<text x="197.9" y="106.7" transform="rotate(-90 197.9 106.7)">27</text>
<text x="211.8" y="102.3" transform="rotate(-90 211.8 102.3)">2</text>
<text x="211.8" y="109.9" transform="rotate(-90 211.8 109.9)">1</text>
<text x="41.7" y="130.2" transform="rotate(-90 41.7 130.2)">4</text>
<text x="263.4" y="130.6">R</text>
<text x="263.5" y="128">S</text>
<text x="32.3" y="135.6">8</text>
<text x="50.1" y="135.6">5</text>
<text x="104.7" y="135.6">1</text>
<text x="112.3" y="135.6">2</text>
<text x="260.1" y="137.9" transform="rotate(-90 260.1 137.9)">G</text>
<text x="263.6" y="133.1">T</text>
<text x="32.3" y="140.7">7</text>
<text x="32.3" y="143.3">6</text>
<text x="50.1" y="140.7">1</text>
<text x="50.1" y="143.3">2</text>
<text x="39.1" y="153.1" transform="rotate(-90 39.1 153.1)">9</text>
<text x="41.7" y="153.1" transform="rotate(-90 41.7 153.1)">3</text>
</g>
<g font-size="1.4" fill="#006464">
<text x="147.4" y="131.5">VIN</text>
<text x="131.8" y="136.6">EN</text>
<text x="146.1" y="136.6">VOUT</text>
<text x="146.8" y="141.7">GND</text>
</g>
<g font-size="1.4" fill="#a90000">
<text x="153.1" y="130.6">1</text>
<text x="127.7" y="135.6">3</text>
<text x="153.1" y="135.6">5</text>
<text x="153.1" y="140.7">2</text>
</g>
</svg>
